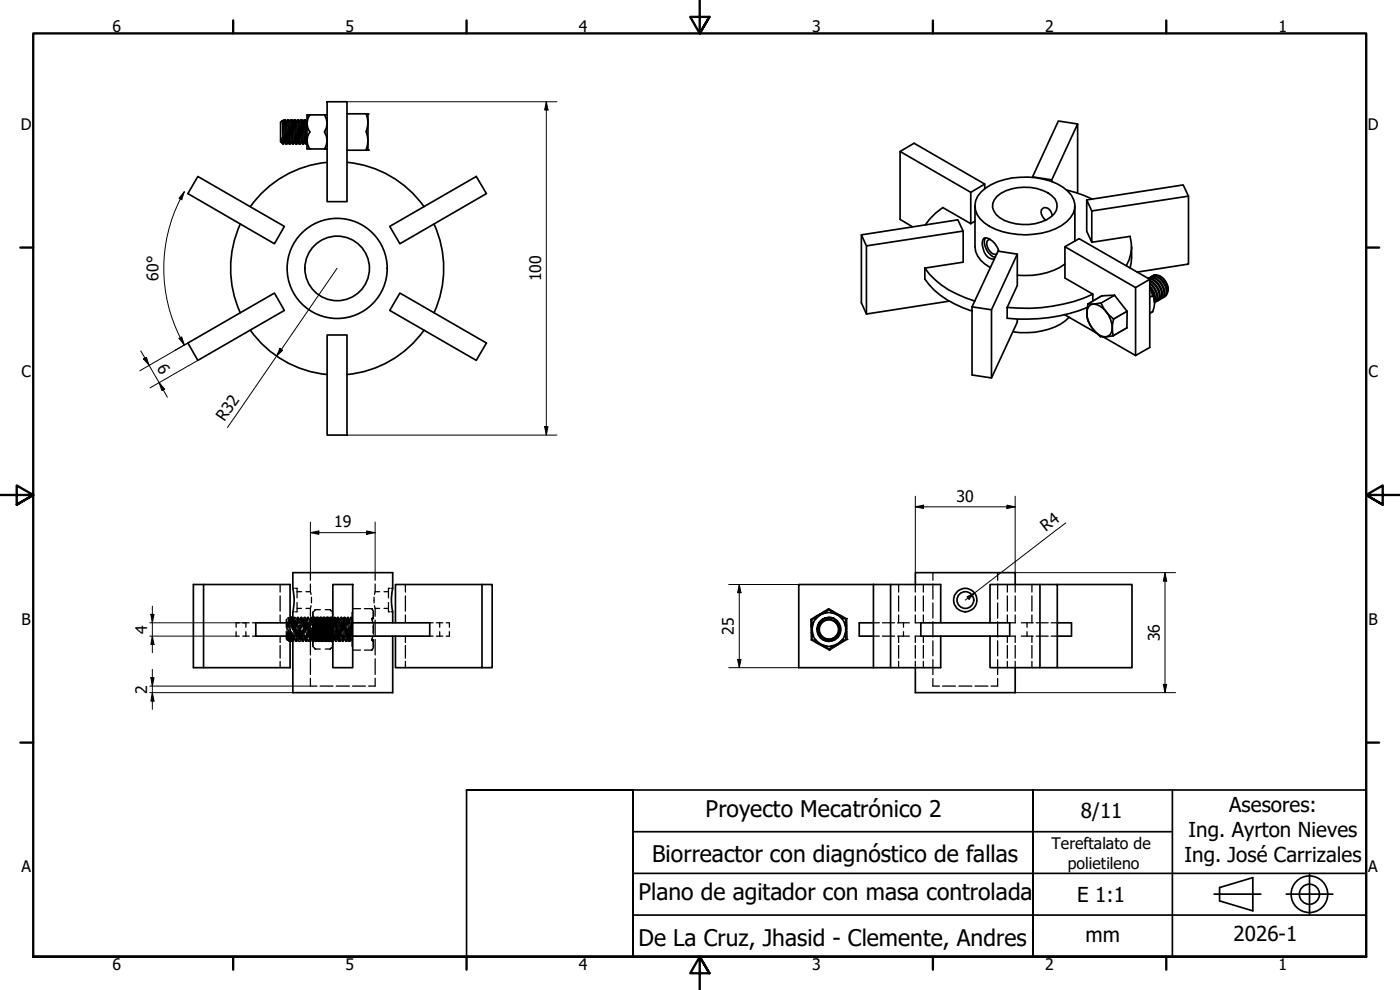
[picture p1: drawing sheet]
<svg xmlns="http://www.w3.org/2000/svg" width="420mm" height="297mm" viewBox="0 0 420 297" stroke-linecap="round" stroke-linejoin="round" font-family="sans-serif">
<!-- layer: Visible (ISO) -->
<g fill="none" stroke="#000" stroke-width=".51">
<path d="M84.7 36.2l.2 5M84.7 36.2l.3 .7 .3 5.4 .5 .9M84.7 36.2l-.5 .5v5.8l.2 .2M85.3 36l.5 7.2M85.3 36l-.3 .6M85.3 36h.3M85.6 36l.4 .9 .4 5.4 .4 .9M85.6 36l.5 7.2M86.3 36l.5 7.2M86.3 36l-.4 .6M86.3 36h.3M86.6 36l.4 .7 .2 3.4a4.9 4.9 0 0 0 .6 3.1"/>
<path d="M86.6 36l.5 7.2M87.3 36l.5 7.2M87.3 36l.3 .1 .1 .5 .4 6.6M87.3 36l-.4 .6M87.6 36a11.3 11.3 0 0 1 .7 4.7l.1 1.8 .4 .7M87.9 36.6l.4-.6 .5 7.2M88.3 36h.3M88.6 36l.4 .9 .3 5.4 .5 .9M88.6 36l.5 7.2M89.3 36l.5 7.2M89.3 36l-.3 .6M89.3 36h.3"/>
<path d="M89.6 36l.4 .9 .4 5.4 .4 .9M89.6 36l.5 7.2M90.3 36l.5 7.2M90.3 36l-.4 .6M90.3 36h.3M90.6 36l.4 .7 .2 3.4a4.9 4.9 0 0 0 .6 3.1M90.6 36l.5 7.2M91.3 36l.4 6.5 .1 .6 .3 .1M91.3 36l.3 .1 .1 .5 .4 6.6M91.3 36l-.4 .6M91.6 36l.4 .8 .1 2.2M92.1 37v7.7h6.1"/>
<path d="M92.1 37l.2 1.2 .7 1.4a4.3 4.3 0 0 0 0 5.1M92.1 36.2l-.2 .4M93 34.5l-.7 1.3-.2 1.2M97.4 34.5a4.7 4.7 0 0 1 0 5.1 4.6 4.6 0 0 1 0 5.1M98.2 30.5h5.9v30h-5.9zM98.2 34.5h-6.1v2.5M104.1 34.1h5.8M109.9 34.1l.5 .1v10.8M109.9 34.1a7.4 7.4 0 0 1 0 5.4 7.4 7.4 0 0 1 0 5.4l.5 .1-6.3 .1M323.4 37.2l-5.8-.9-7.7 16.8M59.4 52.9l25.9 15-2.9 5.2-26-15zM84.3 41.5l.3 1.3"/>
<path d="M84.4 42.7l-.1-1.2 .2 1 .4 .7M84.5 42.6l-.1 .1M84.9 41.2l.2 2M84.9 41.2v2M84.9 43.2h.2M85.5 42.6l-.4 .6M85.8 43.2h.3M86.4 42.6l-.3 .6M86.8 43.2h.3M87.4 42.6l-.3 .6M87.8 43.2h.3M88.5 42.6l-.4 .6"/>
<path d="M88.8 43.2h.3M89.5 42.6l-.4 .6M89.8 43.2h.3M90.4 42.6l-.3 .6M90.8 43.2h.3M91.4 42.6l-.3 .6M92.1 43v.2M98.2 48.7a32 32 0 0 0-23.1 13.3M104.2 48.7a32 32 0 0 1 23.1 13.3M270.1 45.5l4.2-2.5 21.2 12.2v1.4M291.3 57.7l-21.2-12.2v20.3l3.8 2.3M294.4 57.6a20.6 20.6 0 0 1 16.5-4.3 15.3 15.3 0 0 1 10.6 5.2 5.7 5.7 0 0 1-1.4 8 21.6 21.6 0 0 1-19.2 3 10.6 10.6 0 0 1-8.2-6.5 5.6 5.6 0 0 1 1.7-5.4z"/>
<path d="M295.5 55.2l-4.2 2.5v9.4M299.2 58.9a14.1 14.1 0 0 1 16.5-.2 3.8 3.8 0 0 1-.3 6.4 14.4 14.4 0 0 1-15.4 .2 3.9 3.9 0 0 1-.8-6.4zM309.9 53.2l5.8 .8M315.7 54.5v-.5l7.7-16.8-.1 20.8M320.1 57l5.3 1.7 2.4 1M356.7 58.9l-1.6-3.4-29 4.5M72.1 67.2a32 32 0 0 0 0 26.7M117 67.9l25.9-15 3.1 5.2-26 15zM130.3 67.2a32 32 0 0 1 0 26.7M258.5 70.5l1.5 3.3M289.1 69.3l-29.1 4.5v20.4M291.3 67.1l-8.3-4.8-2.1 1.6-1.8 1.7-1.4 1.9"/>
<path d="M292.6 61.8v12.2a7.4 7.4 0 0 0 4.6 6.3M292.6 66.3l-1.3 .8M295.8 71.4a4.6 4.6 0 0 0 2.1 5.5l.7 .3M297.1 71.8l-.6 .2a3.1 3.1 0 0 0 2 4.3l.6-.1M299.7 75.2v.2M299.7 75.4a5.3 5.3 0 0 0-4-4 2.08 2.08 0 0 0-.7 2.8 3.6 3.6 0 0 0 3.4 3.5M305.3 76.2l-7.7 16.7v20.5M315.8 64.7a2.61 2.61 0 0 0-2.4-2.4 1.56 1.56 0 0 0-.5 2.6l.9 1.2M319.6 79.2a21 21 0 0 1-14.3 3.4M319.6 74l4.2-2.4 21.3 12.2v20.5l-4.3 2.4M322.6 61.8v10.5M327.7 63.3l-1.6-3.3v9.4l1.6 3.3v-9.4l29-4.4v20.3l-15.5 2.4"/>
<path d="M327.7 72.7l11.5-1.8a11 11 0 0 1-1.2 8.8M339.6 74v3.3l-.4 3.1M75.1 99a32 32 0 0 0 23.1 13.4M120 87.9l26 15-3.1 5.2-25.9-15zM127.3 99a32 32 0 0 1-23.1 13.4M277.6 80.4l11.5-1.7v-9.4l-1.6-3.3-29 4.5v20.4l1.5 3.3 24.9-3.9M277.6 80.4v3.3a25.5 25.5 0 0 0 14.1 9.6M277.6 80.4a24.9 24.9 0 0 0 12.1 8.9l2.8 1M291.7 92.1l5.9 .8M302.3 92.3l3-6.7v-9.4l-5.8-.8-7.8 16.7v20.4l5.9 .9 7.7-16.8v-.9M302.3 92.3v3.2a50.2 50.2 0 0 0 24-3.2M319.6 94.4l9.4 5.5"/>
<path d="M320.9 95.2a17.3 17.3 0 0 1-12.5 4.6l-4.4-.2M326.6 91.2a7.8 7.8 0 0 0 2.4 8.7l1.3 1.1 1.6 .1 2.2-.3M326.6 91.2l3.9-.2a13.3 13.3 0 0 0 3.7 4.8l-.4 2.6M326.6 91.2l4-2.4 3.9-.2 3.7 4.7v5l-4.1 2.5M326.7 92a2.42 2.42 0 0 1 3.4-.2 7.9 7.9 0 0 1 3.5 7.7 2.26 2.26 0 0 1-3.7 1 8 8 0 0 1-3.6-7.7zM328 88.3a50.2 50.2 0 0 1-25.7 4M328 90.3v-2l-8.4-4.9v-9.4l21.2 12.3v20.4M333.8 98.4l.3 2.4M344.6 83.6a2.79 2.79 0 0 1 3.6 1.3l1 2a1.88 1.88 0 0 1-.8 2.7M344.7 83.6a4.1 4.1 0 0 1 3.8 3 2.34 2.34 0 0 1-.5 3.3M344.7 83.5l.3-.1a3.3 3.3 0 0 1 3.7 1.9 3 3 0 0 1 0 4.2M344.8 83.7a4.9 4.9 0 0 1 3.8 5.6l-.9 .7"/>
<path d="M345.1 84.1a5.4 5.4 0 0 1 3.1 4.9l-.3 .7-.6 .6M345.1 84.9a5.6 5.6 0 0 1 2.3 4.7l-.2 .6-.6 .5M345.1 85.9a4.5 4.5 0 0 1 1.4 4.7M345.1 84.3a5.1 5.1 0 0 1 2.8 5.2l-.4 .6-.5 .3M345.1 85.1a5.1 5.1 0 0 1 2.1 4.7l-.7 1M345.1 86.2a5 5 0 0 1 1.4 4.1M345.1 86.6a7.6 7.6 0 0 1 1.4 4.2l-.1-1.1zM345.1 83.8l-4.3 2.5M345.2 83.2a2.53 2.53 0 0 1 3.6 1.2 4.3 4.3 0 0 1 1 4.3l-.7 .5M345.4 83a2.84 2.84 0 0 1 3.7 1.3 4.2 4.2 0 0 1 .8 4.4l-.5 .4M345.9 93.5h.1M345.9 93.5l-.8 .5"/>
<path d="M346.5 90.8l-.6 2.7M346.8 82.5a4.7 4.7 0 0 1 3.7 5.2l-.4 .6M346.8 82.5l-.9 .3M346.8 82.5l-.6 .2M348 82.8a4.8 4.8 0 0 1 2.6 4.2M56.4 102.9l26-15 2.9 5.2-25.9 15zM98.2 100.5h5.9v30h-5.9zM331.1 101.1l9.7 5.6M61.1 175.4h-3.1v24.9h29.1v-9.4M99.9 175.4h6v24.9h-6zM144.7 175.4h3v24.9h-3M262.1 175.4h-22.4v24.9h22.4"/>
<path d="M262.1 175.4h5.2M262.1 175.4v24.9M274.7 175.4v-3.6h30v3.6M312.1 175.4h5.2v24.9h-5.2M317.3 175.4h22.4v24.9h-22.4M87.1 186.9v-11.5h-26v24.9M87.2 190.9l.2 .9M87.2 185.3l.2 1.6M87.2 185.3l-.1 .3M87.2 185.2h.4M87.4 191.8l.4 .7M87.4 191.8l-.3 .7"/>
<path d="M87.6 190.9l.2 1.6M87.6 185.2l.1 1.7M87.6 185.3l.3 .5M87.8 192.5h.1M87.9 186.9v-3.3a16.5 16.5 0 0 0 0-7.1v-4.7h30v4.7a16.5 16.5 0 0 0 0 7.1v3.3M87.9 190.9v16.9h30v-16.9M99.9 186.9h-23.1v4h23.1M105.9 186.9h23.1v4h-23.1M118.7 186.9v-11.5h26v24.9h-26v-9.4M243.6 185.9l5.1-3 5.2 3v5.9l-5.1 2.9-2.6-1.4-2.6-1.5zM246.6 186a3.9 3.9 0 0 1 3.8-.4 3.4 3.4 0 0 0-5.1 3.1 3.4 3.4 0 0 0 5.3 2.8 3.1 3.1 0 0 0 0-5 3.3 3.3 0 0 1 .9 4.6 3.3 3.3 0 0 1-4.6 .8 3.7 3.7 0 0 1-.3-5.9zM250.4 185.7a3.6 3.6 0 0 1 1 5.5"/>
<path d="M262.1 186.9h-4.2v4h4.2M276.4 186.9h26.6v4h-26.6zM282.3 190.9v9.4h-20.2M282.3 186.9v-11.5h-15v24.9M297.1 186.9v-11.5h15v24.9h-15v-9.4M317.3 186.9h4.3v4h-4.3M274.7 200.3v7.5h30v-7.5"/>
<circle cx="101.2" cy="80.5" r="15"/>
<circle cx="101.2" cy="80.5" r="9.7"/>
<circle cx="248.8" cy="188.9" r="5.1"/>
<circle cx="248.8" cy="188.9" r="2.89"/>
<circle cx="289.7" cy="180.1" r="3.5"/>
<circle cx="289.7" cy="180" r="2.51"/>
</g>
<g fill="#000">
<circle cx="110.4" cy="34.2" r=".25"/>
<circle cx="93" cy="44.7" r=".25"/>
<circle cx="97.4" cy="44.7" r=".25"/>
<circle cx="109.9" cy="45.1" r=".25"/>
<circle cx="110.4" cy="45" r=".25"/>
<circle cx="330.6" cy="88.8" r=".25"/>
<circle cx="87.1" cy="192.5" r=".25"/>
</g>
<!-- layer: Hidden (ISO) -->
<g fill="none" stroke="#000" stroke-width=".38">
<path d="M84.1 175.4v2.3M84.1 178.8v4.6M87.9 176.5h.4M88.7 176.5h.5v2.9M89.2 177.5h1.3M91.8 177.5h1.4M93.2 177.5l.1 .9M93.2 171.8v2.3M93.2 175.2v2.3M93.5 179.2v1.7M112.3 179.2v1.7M112.6 177.5l-.2 .9"/>
<path d="M112.6 177.5h1.3M112.6 171.8v2.3M112.6 175.2v2.3M115.3 177.5h1.3M117 176.5h-.4v2.9M117.4 176.5h.5M121.7 175.4v2.3M121.7 178.8v4.6M269.7 175.4v2.3M269.7 178.8v4.6M274.7 175.4v2.3M274.7 178.8v4.6"/>
<path d="M277.1 175.4v2.3M277.1 178.8v4.6M280 171.8v2.3M280 175.2v4.6M299.4 171.8v2.3M299.4 175.2v4.6M302.3 175.4v2.3M302.3 178.8v4.6M304.7 175.4v2.3M304.7 178.8v4.6M309.7 175.4v2.3M309.7 178.8v4.6"/>
<path d="M70.9 189.5v1.4h.9M71.8 186.9h-.9v1.3M72.8 186.9h2M72.8 190.9h2M73.8 186.9v1.3M73.8 189.5v1.4M75.8 186.9h1M75.8 190.9h1M84.1 184.5v2.4M84.1 190.9v1.9M84.1 193.7v3.8M84.1 198.4v1.9"/>
<path d="M85.9 189.4l.1 2.4M86 186.5l.2 2.1M86.1 185.7l-.2 .3v2.3M86.1 191.9l.2 .1M86.2 188.1l-.2-1.6 .1 2.5M86.4 188.8l-.1 3.3-.1-1.8M86.4 189.7l.2 1.5M86.4 191.8l.1 .2M86.6 185.6v-.3l-.2 2.2M86.6 189.6l-.2 2.2-.2-2M86.6 191.2l.1 1.2 .1-.5M86.6 185.6l.2 2.7"/>
<path d="M86.6 185.6v2.3M86.6 189v2.2M86.6 192.2l.1 .3h.4M86.7 185.5l-.1-.2-.2 .2M86.8 185.7l.1 .2M86.9 185.8v.1M87.1 187.6l-.2-1.7-.2 2.6M87.1 187.8l-.2 3.3M87.1 185.6l-.1 .1M87.1 188.6l.1 2.3M87.2 185.3l-.1 1.6M87.2 189.5l-.1 3-.3-2.8"/>
<path d="M87.4 186.9l.1 1.3M87.5 189.5l.1 1.4M87.6 185.2l-.3 2.9M87.6 189.8l-.2 2M87.7 186.9l.1 2.1M87.8 190l.3 2.5 .1-1.8M87.9 183.6h.4M87.9 190.4l-.1 2.1M88 185.7l-.1 .2M88.1 187.1l-.2-1.2-.3 2.8M88.1 188.2l.3 3.6 .1-.5M88.2 192.2l-.3 .3"/>
<path d="M88.3 192l.1-.2 .1 .2M88.3 185.4l-.3 3.9M88.3 185.2l-.2 .3M88.4 186.5l.2 4.2M88.5 185.2h.1M88.5 185.3l-.2 4.3M88.6 185.3v.2M88.6 186.2l.2 4.2M88.6 192.2l.2 .3M88.8 185.7l.1 .2 .1-.2M88.8 186.1l-.2 4.2M89 186.6l.3 4.2"/>
<path d="M89 188.9l-.2 3.6-.2-.7M89.2 180.8v2.8h-.5M89.2 182.5h1.3M89.2 192.2l-.2 .3M89.2 185.3v.2M89.3 189.2l-.3 3.3-.1-1.1M89.3 185.2h.1M89.4 191.8l.3-4.2 .3 4.2M89.4 186.9l-.1-1.7-.3 2.6M89.4 191.8l.1 .2M89.4 191.8l-.1 .2M89.5 187.9l.2 4.2"/>
<path d="M89.5 185.2h.1M89.5 185.3l.2 .2M89.6 192.2l.3 .3M89.7 186.5l-.2-1.2-.2 2.8M89.8 186.6l.1-.7 .3 3.4M89.8 185.7l.1 .2 .1-.2M90 187.4l-.1 4.3M90.1 186.4l.2-1.1 .2 3M90.1 185.5l.5-.3 .1 .3M90.2 192.2l-.2 .3M90.4 187.8l-.3 4.2M90.4 191.8l.1 .2"/>
<path d="M90.4 186.7l.2-1.5 .1 2.7M90.4 191.8l-.1 .2M90.6 189.3l.1 3.2 .2-1.2M90.6 189.2l-.2 2.6-.2-1.5M90.6 192.2l.1 .3h.4l.1-.3M90.8 189l.3 3.5v-.9M90.8 185.7l.1 .2M91 185.7l-.1 .2M91.1 187.7l-.2-1.8-.2 2.2M91.1 188.8l.3 3 .2-1.1M91.1 186l-.2 4.2M91.3 185.5l.3 4.2"/>
<path d="M91.4 191.8l.1 .2M91.4 186.4l-.2 4.1M91.4 191.8l-.1 .2M91.5 185.3l.3 4.1M91.6 185.2l-.5 .3M91.6 185.3l.1 .2M91.6 192.2l.2 .3M91.8 182.5h1.4M91.8 185.7l.1 .2 .1-.2M91.9 186.2v-.3l-.3 3.8M91.9 189.9l-.1 2.6-.2-1.7M92.1 187.2l.2 4.2"/>
<path d="M92.2 192.2l-.3 .3M92.3 190.2l-.2 2.3-.2-2M92.3 192l.1-.2 .1 .2M92.3 185.9l-.1-.6-.2 3.5M92.3 185.2l-.2 .3M92.4 187l.2 4.2M92.5 185.2h.1M92.6 185.5l-.1-.3-.2 4M92.6 185.3v.2M92.6 192.2l.2 .3M92.7 186.6l.2 4.3M92.8 187.1l-.3 4.1"/>
<path d="M92.8 185.7l.1 .2 .1-.2M92.8 192.5h.1M92.8 186l.1-.1 .3 3.9M93 188.4l-.2 4.1-.1-.2M93.2 182.5v2.4M93.2 186v4.7M93.2 191.9v4.6M93.2 197.7v4.7M93.2 192.2l-.2 .3M93.2 185.3v.2M93.3 188.8l-.3 3.7v-.6M93.3 192l.1-.2 .1 .2"/>
<path d="M93.3 185.2h.1M93.3 181.7l-.1 .8M93.4 187.3l-.2-2.1-.1 2.2M93.5 188.4l.2 4.1 .1-.2M93.5 185.2l.2 .3M93.6 192.2l.1 .3h.3l.2-.3M93.7 188.6l-.3 3.2-.1-.9M93.7 187.6l.2-1.7 .2 2.4M93.7 187l-.2-1.7-.2 2.4M93.8 188.1l.2 4.2M93.8 185.7l.1 .2 .1-.2M93.9 191.8v1.7"/>
<path d="M93.9 187.4v2.9M93.9 184.2v1.7M93.9 188.5l.1 2M93.9 186.3l.1-1 .1 1.1M93.9 185.5l.1-.3 .7 .3M93.9 193.7l.2 .5M94 187.8l-.1 4.1M94 192.1l-.1 .2M94 183.9l-.1 .5 .1 .6M94 192.7l-.1 .6 .1 .5M94.1 187l-.2 4.2M94.1 183.4l-.2 .5"/>
<path d="M94.1 191.8l.1 .2M94.2 189.3l.2 2.5 .2-1.6M94.2 185.9v-.6l.3 3.5M94.2 187.4l.2 4.4M94.2 191.8l-.2 .2M94.2 190.8l.4 1M94.2 185.3l-.1 .2M94.3 185.5l.3 .4M94.3 194.3l.4 .4M94.3 185.3l.1 .2M94.4 187.3l-.2 4.3M94.4 191.8l.1 .2"/>
<path d="M94.4 192.2l.1 .3h.6l.1-.3M94.4 194.5l.3 .2M94.4 186.2l.2-1 .2 3.3M94.4 187.2l.3 4.3M94.4 186.1l-.1-.9-.3 3.5M94.4 188l-.2 3.8-.2-.2M94.4 191.8l-.1 .2M94.5 187l.1-1.1 .3 2.9M94.6 189.9l.1 2.6 .2-1.7M94.6 185.7l.1 .2M94.6 185.9l-.4 1M94.6 191.8l-.3 .5"/>
<path d="M94.6 192.2l.1 .3M94.7 182.9l-.4 .5M94.7 182.9l-.3 .3M94.7 182.9h1.4M94.7 194.7h1.4M94.7 185.7l-.1 .2M94.8 189.5l.3 3 .1-1.3M94.8 187.7l-.2 4.3M94.8 185.7l.1 .2M94.9 186.6l.1-1.4 .2 2.9M94.9 192.2l-.1 .3M95 186.7l-.1-.8-.3 3.3"/>
<path d="M95 185.7l-.1 .2M95.1 187.8l.3 4M95.1 187.9l-.3 4.4M95.1 185.2l-.2 .3M95.1 186.9l.1-1.6 .3 2.6M95.1 185.5l.1-.2 .2 .2M95.2 185.5l-.3 4.3 .2 2 .2-2.1M95.2 185.2l.5 .3M95.2 189.2l.3 3.3 .1-1.2 .2 1.2v-.2l.1-2.9M95.4 186l.2 4.2M95.4 191.8l.1 .2M95.4 192.2l.2 .3"/>
<path d="M95.4 185.9l-.2 4.2M95.4 191.8l-.3 .2M95.5 185.7l.1 .2 .2-.2M95.6 189l.2 3.5 .1-.9M95.6 185.7l.2 4.2M95.6 192.2l.2 .3M95.8 186.5l-.2 4.2M95.8 188.1l.3 3.7 .1-.4M95.8 187.1l-.2-1.2-.2 2.8M95.8 185.7l.1 .2 .1-.2M95.9 185.9l-.2 4.3M95.9 192.2l-.2 .3"/>
<path d="M95.9 186.2l.4 4.2M96 192l.1-.2 .4 .2M96.1 185.7l.2 4.3M96.1 185.2l-.2 .3M96.1 186.2l-.2 4.3M96.1 185.5l.2-.2 .1 .2M96.2 192.2l-.3 .3M96.2 185.2h.1M96.3 189.7l-.2 2.8-.2-1.6M96.3 185.4l.3 4.3M96.4 186.4l-.1-1.2-.3 3.1M96.4 192.2l.2 .3"/>
<path d="M96.5 187.4l.1 4.3M96.5 185.2h.1M96.5 185.7l.1 .2 .4-.2M96.6 186.3l-.3 4.1M96.6 185.3v.2M96.6 186l-.1-.8-.2 3.4M96.6 192.2l.2 .3M96.7 188.1l-.3 3.7-.1-.4M96.7 187.1l.2 4.2M96.7 186.4l.3 4.1M96.7 189.5l-.2 3-.2-1.4M96.8 187.1l.1-1.2 .3 2.9"/>
<path d="M96.8 185.5l.2-.3h.3l.1 .3M96.9 192.2l-.1 .3M97 189.8l-.2 2.7-.2-1.7M97 187.9l-.2 4.3M97 192l.2-.2v.2M97.1 186.9l.2-1.6 .2 2.5M97.1 186.4l-.1-1.1-.2 3.2M97.2 187.4l.2 4.4M97.2 192.2l-.2 .3M97.2 185.3l-.1 .2M97.3 192l.1-.2 .1 .2M97.3 188.3l-.3 4.1"/>
<path d="M97.3 187.2l.2-1.9 .2 2.2M97.3 192.2l.2 .3h.5l.2-.3M97.4 186.1l-.1-.9-.3 3.5M97.4 188l-.2 3.8-.1-.2M97.5 187.2l.2 4.3M97.5 187l.1-1.1 .3 2.9M97.5 185.2l.2 .3M97.5 188.9l.3 3.6 .1-.7M97.5 185.7l.2 .2M97.6 189.7l-.2 2.1-.2-1.9M97.6 192.2l.1 .3 .2-.3M97.6 185.9l.2-.2 .1 .2"/>
<path d="M97.6 182.9h1.5M97.6 194.7h1.5M97.8 188.5l.2 4 .1-.4M97.8 187.7l-.2 4.3M97.9 186.6l.1-1.4 .2 2.9M97.9 185.5l.1-.3 .7 .3M98 185.7l-.1 .2M98 187.2l-.1-1.3-.2 2.7M98 187.9l-.1 4.4M98 192l.2-.2v.2M98.1 188.3l.3 3.5 .1-.6M98.1 186.5l-.2 4.2"/>
<path d="M98.1 186.9l.2-1.6 .2 2.6M98.2 185.5v-.3l.4 4.1M98.2 189.2l.3 3.3 .1-1.2M98.2 185.3l-.1 .2M98.3 185.3l.1 .2M98.4 186.9l-.2 4.2M98.4 189.7l-.3 2.1-.2-1.9M98.4 191.8l.1 .2M98.4 192.2l.1 .3h.6l.1-.3M98.4 191.8l-.1 .2M98.5 185.8l.1-.6 .2 3.7M98.6 190.3l.1 2.2 .2-2.1"/>
<path d="M98.6 189l.2 3.5 .1-.9M98.6 185.7l.1 .2M98.6 192.2l.1 .3M98.7 185.7l-.1 .2M98.8 187.1l-.1-1.2-.3 2.8M98.8 185.7l.1 .2M98.9 186l-.3 4.2M98.9 190l.2 2.5 .1-1.8M98.9 188.1l.2 3.7 .2-.4M98.9 185.9l-.2 4.3M98.9 192.2l-.1 .3M99 186.7l.3 4.2"/>
<path d="M99 189.3l.3-4 .3 4.4M99 185.7l-.1 .2M99.1 182.9l.3 .5M99.1 185.7l.2 4.3M99.1 185.2l-.2 .3M99.1 182.9l.3 .3M99.1 191.8l.3 .5M99.1 191.8v.2M99.1 191.8l.2 .2M99.2 186.2l-.3 4.3M99.2 185.2l.5 .3M99.3 185.3l-.2 .2"/>
<path d="M99.3 185.3l.1 .2-.3 .4 .4 1M99.3 192l.1-.2 .1 .2M99.4 186.5l.2 4.2M99.4 192.2l.2 .3M99.4 194.5l-.3 .2M99.4 194.3l-.3 .4M99.5 185.4l-.2 4.3M99.5 190.8l-.4 1M99.5 185.7h.2M99.6 186.3l-.3 4.1M99.6 186.1l.3 4.3M99.6 190.8l.2 1.7 .1-.6"/>
<path d="M99.6 192.2l.2 .3M99.6 183.4l.3 .3M99.7 187.5l-.3 4.2M99.7 189.5l-.2 3-.1-1.4M99.7 192.5h.1M99.7 183.9l.2 .5-.2 .6M99.7 192.7l.2 .6-.2 .5M99.8 187.8v2.1M99.8 186.4l.1 2.1M99.8 186.5l.1-.6 .3 3.5M99.8 185.7l.1 .2M99.8 192.3h.1"/>
<path d="M99.8 192.4v.1M99.9 186.3l-.1 2.2M99.9 186.9h2.4M99.9 190.9h2.4M99.9 191.8h2.4M99.9 185.9h2.4M99.9 194l-.3 .2M99.9 185.5l-.1 .1M100 188.9l-.2 3.6-.2-.7M100 185.7l-.1 .2M100.2 192.2l-.3 .3M100.3 189.3l-.2 3.2-.2-1.1"/>
<path d="M100.3 192l.1-.2 .1 .2M100.3 185.2l-.2 .3M100.4 186.9l-.1-1.6-.2 2.5M100.5 187.9l.2 4.2M100.5 185.2h.1M100.6 185.3v.2M100.6 189.1l-.2 2.7-.1-1.4M100.6 192.2l.1 .3M100.7 186.5l-.2-1.3-.2 3M100.7 187.6l.3 4.2M100.8 185.7l.1 .2 .1-.2M100.8 192.5h.1"/>
<path d="M101.1 187.8l-.2-1.9-.2 2.1M101.1 187.4l-.3 4.3M101.1 186.4l.2-1.2 .2 3.1M101.2 188.9l.2 2.9 .1-1.2M101.2 192.2l-.2 .3M101.2 185.3l-.1 .2M101.3 192l.1-.2 .1 .2M101.3 185.2h.1M101.3 187.8l-.2 4.3M101.4 186.8l.1-1.5 .2 2.6M101.5 185.2l.2 .3M101.5 189.3l.2 3.2 .2-1.2"/>
<path d="M101.6 192.2l.1 .3h.3l.2-.3M101.8 189l.2 3.5 .2-.8M101.8 185.7l.1 .2 .1-.2M102 186.3l-.1-.4-.3 3.7M102 187.3l.3 4.2M102.1 185.5l.5-.3 .1 .3M102.2 186l-.3 4.2M102.3 185.5l.3 4.2M102.4 191.8l.1 .2M102.4 186.4l-.2 4.2M102.4 191.8l-.1 .2M102.5 185.3l.3 4"/>
<path d="M102.6 192.2l.1 .3h.4l.1-.3M102.7 187l-.2 4.1M102.8 185.7l.1 .2M102.9 185.9l.3 4M102.9 189.9l-.2 2.6-.1-1.7M103 185.7l-.1 .2M103.1 185.5l.5-.3 .1 .3M103.3 190.2l-.2 2.3-.2-2.1M103.4 185.9l-.1-.7-.3 3.6M103.4 191.8l.1 .2M103.4 190.9h2.5M103.4 185.9h2.5"/>
<path d="M103.6 185.5l-.1-.2-.2 3.9M103.6 192.2l.2 .3M103.7 188.5l-.3 3.3-.1-.8M103.7 187.5l.2-1.6 .2 2.5M103.7 186.5l.2 4.3M103.8 185.7l.1 .2 .1-.2M104 188.5l-.2 4-.1-.2M104.2 189.4l.2 2.4 .2-1.8M104.2 192.2l-.3 .3M104.3 188.8l-.2 3.7-.2-.6M104.3 192l.1-.2 .1 .2M104.3 185.2l-.2 .3"/>
<path d="M104.5 187.3l-.3-2-.1 2.1M104.5 188.4l.3 4.1v-.2M104.5 185.2h.1M104.6 185.3v.2M104.6 192.2l.2 .3M104.7 186.9l-.2-1.7-.2 2.6M104.8 188l.2 4.3M104.8 185.7l.1 .2 .1-.2M105 186.9l-.1-1-.3 3.1M105.1 187.9l.3 3.9 .1-.2M105.1 187l-.2 4.2M105.2 185.9v-.7l.3 3.6"/>
<path d="M105.2 192.2l-.2 .3M105.2 185.3l-.1 .2M105.3 192l.1-.2 .1 .2M105.3 185.2h.1M105.3 187.4l-.1 4.2M105.4 186.3l.1-1 .2 1M105.5 185.2l.1 .1M105.5 189.9l.2 2M105.6 192.1l.1 .2M105.6 185.4l.1 .1M105.7 188.5l-.2 2M105.7 186.9v4"/>
<path d="M105.7 191.8v2.1h.2M105.9 186.9h-2.5l.2 4.3M105.9 191.8h-2.5l-.1 .2M105.9 183.8h-.2v2.1M105.9 195.1h2.3M105.9 182.6h2.3M109.3 182.6h2.3M111.6 182.6l.3 .6M111.6 192.1l.3 .5M111.6 182.6l.3 .5M111.6 185.7l.3 1M111.9 185.3l-.3 .5 .3 1.1"/>
<path d="M111.9 194.5l-.3 .6h-2.3M111.9 191l-.3 1M111.9 185.1l-.3 .5M111.9 190.8l-.3 1 .3 .6M112 183.2l.1 .5M112 193.1v1M112 187.9v2.1M112 187.7v2.1M112 192.9v1.1M112 183.6v1.2M112.1 194l-.1 .5M112.1 184.1l-.1 .5"/>
<path d="M112.1 183.9v1.8M112.1 187.2v3.1M112.1 191.9v1.8M112.4 181.7l.2 .8M112.6 182.5h1.3M112.6 182.5v2.4M112.6 186v4.7M112.6 191.9v4.6M112.6 197.7v4.7M115.3 182.5h1.3M116.6 180.8v2.8h.4M117.4 183.6h.5"/>
<path d="M121.7 184.5v2.4M121.7 190.9v1.9M121.7 193.7v3.8M121.7 198.4v1.9M129 186.9h1M129 190.9h1M130.9 186.9h2M130.9 190.9h2M132 186.9v1.3M132 189.5v1.4M133.9 186.9h1v1.3M134.9 189.5v1.4h-1"/>
<path d="M243.4 189.5l.1 2.5M243.5 192.1l2.1 1.2M243.8 186.7a5.3 5.3 0 0 0 .1 4.4M244.2 186.8a4.9 4.9 0 0 0 0 4.1M244.5 192.1a4.9 4.9 0 0 0 3.8 2.1M244.7 191.8a4.6 4.6 0 0 0 3.6 2M245.4 184.5l-2.1 1.4v2.4M245.9 189.7a2.96 2.96 0 0 0 2.8 2.1M246.4 187.1a2.72 2.72 0 0 0 0 3.5M246.7 193.9l2.2 1.2M247 191.9a3.1 3.1 0 0 0 2.8 .1M247 191.2a2.75 2.75 0 0 0 3.5 0"/>
<path d="M247 186.4a3 3 0 0 1 3.5 0M247.2 186a3.6 3.6 0 0 0-.6 5.2M248 186a2.96 2.96 0 0 0-2.2 2.7M248.1 183.5a5.1 5.1 0 0 0-3.8 2.3M248.3 183.9a4.6 4.6 0 0 0-3.6 2M248.5 185.5a3.4 3.4 0 0 1 2.8 .8M248.6 182.6l-2.1 1.3M248.7 182.6l2.1 1.2M248.9 185.9a2.96 2.96 0 0 1 2.8 2.1M249 185.5a3.3 3.3 0 0 0-2.7 .8M249.2 183.5a5.1 5.1 0 0 1 3.8 2.1M249.3 183.9a4.9 4.9 0 0 1 3.5 2"/>
<path d="M250.3 186a3.7 3.7 0 0 1 .7 5.2M250.6 191.9a3.1 3.1 0 0 1-2.8 .1M251 193.8l-2.1 1.3M251.2 187.1a2.95 2.95 0 0 1 0 3.5M251.8 189a2.92 2.92 0 0 1-2.2 2.7M251.9 184.4l2.2 1.2M252.8 191.8a4.9 4.9 0 0 1-3.5 2M253.2 191.9a4.8 4.8 0 0 1-3.8 2.3M253.4 186.8a5 5 0 0 1 0 4.1M253.6 186.5a4.7 4.7 0 0 1 .1 4.4M254.1 185.7l.1 2.4M254.2 189.3l.1 2.5-2.2 1.4"/>
<path d="M262.1 186.9h1.8M262.1 190.9h1.8M264.8 186.9h3.7M264.8 190.9h3.7M269.4 186.9h3.5M269.4 190.9h3.5M269.7 184.5v2.4M269.7 190.9v1.9M269.7 193.7v3.8M269.7 198.4v1.9M271.1 186.9v1.3M271.1 189.5v1.4"/>
<path d="M274.6 186.9h1.8M274.6 190.9h1.8M274.7 184.5v2.4M274.7 190.9v1.9M274.7 193.7v3.8M274.7 198.4v1.9M277.1 184.5v2.4M277.1 190.9v1.9M277.1 193.7v3.8M277.1 198.4v1.9M280 180.9v4.6M280 186.5v4.6"/>
<path d="M280 192.3v4.5M280 197.9v4.5M299.4 180.9v4.6M299.4 186.5v4.6M299.4 192.3v4.5M299.4 197.9v4.5M302.3 184.5v2.4M302.3 190.9v1.9M302.3 193.7v3.8M302.3 198.4v1.9M303 186.9h1.7M303 190.9h1.7"/>
<path d="M304.7 184.5v2.4M304.7 190.9v1.9M304.7 193.7v3.8M304.7 198.4v1.9M306.5 186.9h3.6M306.5 190.9h3.6M308.2 186.9v1.3M308.2 189.5v1.4M309.7 184.5v2.4M309.7 190.9v1.9M309.7 193.7v3.8M309.7 198.4v1.9"/>
<path d="M311 186.9h3.6M311 190.9h3.6M315.5 186.9h1.8M315.5 190.9h1.8M93.2 203.5v2.4h1.9M96.1 205.9h3.8M100.9 205.9h3.9M105.8 205.9h3.9M112.6 203.5v2.4h-2M280 203.6v2.3h1.9M282.9 205.9h3.9M287.8 205.9h3.9"/>
<path d="M292.6 205.9h3.9M299.4 203.6v2.3h-2"/>
</g>
<g fill="#000">
<circle cx="87.4" cy="191.8" r=".19"/>
<circle cx="87.9" cy="185.9" r=".19"/>
<circle cx="87.9" cy="185.8" r=".19"/>
<circle cx="94.6" cy="191.8" r=".19"/>
<circle cx="99.1" cy="191.8" r=".19"/>
<circle cx="111.6" cy="195.1" r=".19"/>
<circle cx="111.6" cy="192" r=".19"/>
<circle cx="111.6" cy="192.1" r=".19"/>
<circle cx="111.6" cy="185.7" r=".19"/>
<circle cx="111.6" cy="191.9" r=".19"/>
<circle cx="111.6" cy="185.6" r=".19"/>
<circle cx="243.5" cy="192" r=".19"/>
<circle cx="248.9" cy="195.1" r=".19"/>
<circle cx="254.1" cy="185.6" r=".19"/>
<circle cx="254.2" cy="191.9" r=".19"/>
</g>
<!-- layer: Visible Narrow (ISO) -->
<path d="M330.6 88.8l-4 2.4M334.5 88.6l-4.1 2.3M334.5 88.6l-4 2.4M338.2 98.3l-4.1 2.4M338.2 93.3l-4.1 2.4M338.3 93.5l-4.1 2.3M345.9 88.6l-.8 .5M345.9 88.8l-.8 .5M345.9 93.5l-.8 .5" fill="none" stroke="#000" stroke-width=".38"/>
<!-- layer: Border (ISO) -->
<g fill="none" stroke="#000" stroke-width=".7">
<path d="M70 6.1v3.9M140 6.1v3.9M210 0v10l-2.9-4.9h5.8l-2.9 4.9 2.9-4.9M280 6.1v3.9M350 6.1v3.9M6.1 74.3h3.9M410 74.3h3.9M0 148.5h10l-5-2.8v5.7l5-2.9-5 2.9M420 148.5h-10l5-2.8v5.7l-5-2.9 5 2.9M6.1 222.8h3.9M410 222.8h3.9M10 287.1v-277.1h400v277.1h-400h400"/>
<path d="M70 287.1v3.8M140 287.1v3.8M212.9 292l-2.9-4.9 2.9 4.9h-5.8l2.9-4.9v9.9M280 287.1v3.8M350 287.1v3.8"/>
</g>
<!-- layer: Title (ISO) -->
<g fill="none" stroke="#000" stroke-width=".51">
<path d="M140 237v50.1h50v-50.1v50.1v-25M190 237h-50h50v25.1M190 237h220v50.1h-220zM351.9 237v50.1M190 249.5h161.9M310 257v20M190 274.6h220M190 262.1h220M310 262.1v12.5M364.4 268.3h14M366 266.3l10-3v10l-10-3zM386 268.3h14"/>
<path d="M393 262.1v12.3M310 287.1v-50.1v50.1"/>
<circle cx="393" cy="268.3" r="5.5"/>
<circle cx="393" cy="268.3" r="3"/>
</g>
<!-- layer: Dimension (ISO) -->
<g fill="none" stroke="#000" stroke-width=".3">
<path d="M104.1 30.5h63M164 30.5l.5 2.5h-1.1zM164 30.5v100M54.1 59.7a46 46 0 0 0 0 41.6M55.3 57.5l-.8 2.4-.8-.4zM55.3 57.5l-1.1 2.2M101.2 80.5l-32.9 47.8M42.2 105.3l8 13.9M43.1 107.7l.8-.5 .9 2.5zM47.8 114.8l1.6 2-.8 .4zM52.6 105.1l3.8-2.2-14.4 8.3M53.7 101.5l.8-.4 .8 2.4z"/>
<path d="M54.2 101.3l1.1 2.2M59.4 108.1l-14.4 8.3M84 104.5l.8 .6-1.8 1.8zM104.1 130.5h63M163.4 128h1.1l-.5 2.5zM93.2 159.8l2.5-.5v1zM93.2 159.8h19.4M93.2 156.6v15.2M110 159.3l2.6 .5-2.6 .5zM112.6 156.6v15.2M274.7 152.1l2.5-.5v1zM274.7 152.1h30"/>
<path d="M274.7 148.9v22.9M302.2 151.6l2.5 .5-2.5 .5zM304.7 148.9v22.9h48.1M319.8 156.9l-30.1 23.2M218.7 175.4h21M221.9 175.4l.5 2.4h-1zM221.9 175.4v24.9M290.2 179.1l2.3-1.2-1.7 1.9zM349.6 171.8l.5 2.6h-1zM349.6 171.8v36M45 190.9h25.9M45 186.9h28.8"/>
<path d="M45.3 184.3h.9l-.5 2.6zM45.7 190.9l.5 2.4h-.9zM45.7 181.8v14M221.4 197.9h1l-.5 2.4zM45 207.8h42.9M45 205.9h48.2M45.3 203.3h.9l-.5 2.6zM45.7 207.8l.5 2.6h-.9zM45.7 200.8v12M218.7 200.3h21M304.7 207.8h48.1M349.1 205.3h1l-.5 2.5z"/>
</g>
<g fill="#000">
<path d="M164 30.5l.5 2.5h-1.1zM55.3 57.5l-.8 2.4-.8-.4zM43.1 107.7l.8-.5 .9 2.5zM47.8 114.8l1.6 2-.8 .4zM53.7 101.5l.8-.4 .8 2.4zM84 104.5l.8 .6-1.8 1.8zM163.4 128h1.1l-.5 2.5zM93.2 159.8l2.5-.5v1zM274.7 152.1l2.5-.5v1zM302.2 151.6l2.5 .5-2.5 .5zM110 159.3l2.6 .5-2.6 .5zM221.9 175.4l.5 2.4h-1z"/>
<path d="M290.2 179.1l2.3-1.2-1.7 1.9zM349.6 171.8l.5 2.6h-1zM45.3 184.3h.9l-.5 2.6zM45.7 190.9l.5 2.4h-.9zM221.4 197.9h1l-.5 2.4zM45.3 203.3h.9l-.5 2.6zM45.7 207.8l.5 2.6h-.9zM349.1 205.3h1l-.5 2.5z"/>
</g>
<g font-size="6.9">
<text x="211.8" y="245.2">Proyecto Mecatrónico 2</text>
<text x="195.7" y="258.7">Biorreactor con diagnóstico de fallas</text>
<text x="191.6" y="270.1">Plano de agitador con masa controlada</text>
<text x="191.6" y="283.8">De La Cruz, Jhasid - Clemente, Andres</text>
</g>
<g font-size="6.2">
<text x="324.4" y="245.5">8/11</text>
<text x="368.9" y="243.7">Asesores:</text>
<text x="356.7" y="251.1">Ing. Ayrton Nieves</text>
<text x="355.5" y="258.5">Ing. José Carrizales</text>
<text x="323.3" y="270.6">E 1:1</text>
<text x="325.8" y="282.8">mm</text>
<text x="370.2" y="282.4">2026-1</text>
</g>
<g font-size="4.8">
<text x="33.7" y="9.6">6</text>
<text x="103.7" y="9.6">5</text>
<text x="173.7" y="9.6">4</text>
<text x="243.7" y="9.6">3</text>
<text x="313.7" y="9.6">2</text>
<text x="383.7" y="9.6">1</text>
<text x="6.2" y="38.9">D</text>
<text x="410.5" y="38.9">D</text>
<text x="47.6" y="84.3" transform="rotate(-90 47.6 84.3)">60°</text>
<text x="162.4" y="84.4" transform="rotate(-90 162.4 84.4)">100</text>
<text x="6.4" y="113.1">C</text>
<text x="47" y="110.3" transform="rotate(60 47 110.3)">6</text>
<text x="410.7" y="113.1">C</text>
<text x="67.4" y="126.7" transform="rotate(-56 67.4 126.7)">R32</text>
<text x="287.1" y="150.5">30</text>
<text x="100.3" y="158.2">19</text>
<text x="313.9" y="159.6" transform="rotate(-38 313.9 159.6)">R4</text>
<text x="6.4" y="187.4">B</text>
<text x="44.2" y="190.2" transform="rotate(-90 44.2 190.2)">4</text>
<text x="220.2" y="190.5" transform="rotate(-90 220.2 190.5)">25</text>
<text x="410.7" y="187.4">B</text>
<text x="348" y="192.5" transform="rotate(-90 348 192.5)">36</text>
<text x="44.2" y="208.1" transform="rotate(-90 44.2 208.1)">2</text>
<text x="315.5" y="254.9">Tereftalato de</text>
<text x="6.4" y="261.7">A</text>
<text x="320.4" y="260.7">polietileno</text>
<text x="410.7" y="261.7">A</text>
<text x="33.7" y="290.9">6</text>
<text x="103.7" y="290.9">5</text>
<text x="173.7" y="290.9">4</text>
<text x="243.7" y="290.9">3</text>
<text x="313.7" y="290.9">2</text>
<text x="383.7" y="290.9">1</text>
</g>
</svg>
